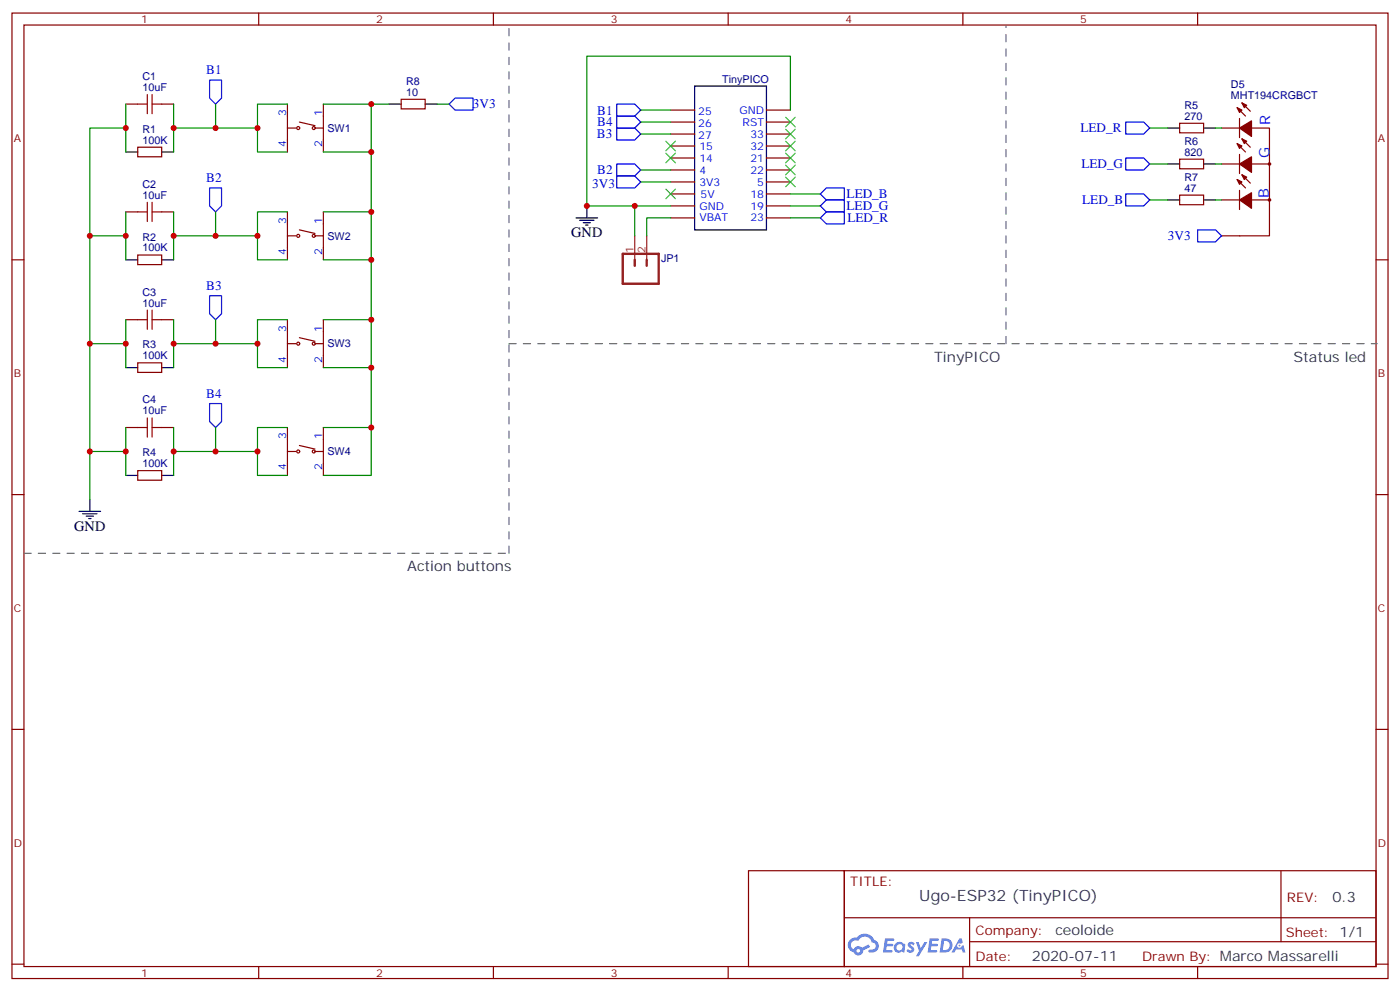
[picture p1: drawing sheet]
<svg xmlns="http://www.w3.org/2000/svg" width="412mm" height="292mm" viewBox="0 0 412 292" stroke-linecap="round" stroke-linejoin="round" font-family="sans-serif">
<g fill="none" stroke="#870000" stroke-width=".35">
<path d="M3.5 3.8h405.4v284.4h-405.4zM7.1 7.4h398.2v277.3h-398.2zM76.2 3.8v3.6M145.3 3.8v3.6M214.5 3.8v3.6M283.6 3.8v3.6M352.8 3.8v3.6M3.5 76.5h3.6M405.3 76.5h3.6M3.5 145.7h3.6M405.3 145.7h3.6M3.5 214.8h3.6"/>
<path d="M405.3 214.8h3.6M248.7 256.4h156.6v28.3h-156.6zM377.3 256.5v20.8M248.7 270.3h156.5M285.6 277.3h119.6M285.6 270.3v14.1M3.5 284h3.6M76.2 284.7v3.5M145.3 284.7v3.5M214.5 284.7v3.5M283.6 284.7v3.5M352.8 284.7v3.5"/>
<path d="M405.3 284h3.6"/>
</g>
<g fill="#5487ff">
<path d="M267.7 277.6a1.22 1.22 0 0 1 1.7 .3l-.4 .6a.47 .47 0 0 0-.3-.5 .47 .47 0 0 0-.5 .2l.1 .3a1.14 1.14 0 0 1 .8 1.7 1.14 1.14 0 0 1-1.9 0l-.2-.2 .5-.5 .7 .4a.29 .29 0 0 0 .3-.3 .29 .29 0 0 0-.2-.3 1.04 1.04 0 0 1-.6-1.7z"/>
<path d="M260.7 276.4h2.4l.3 .1-.2 .5-1.8 .1-.1 .9h1.5l.3 .3-.3 .4h-1.6l-.2 1.1h1.7l.2 .4-.2 .3h-2.6z"/>
<path d="M273.8 276.4h2.4l.3 .1-.1 .5-1.8 .1-.2 .9h1.6l.3 .3-.4 .4h-1.6l-.1 1.1h1.7l.2 .4-.2 .3h-2.6z"/>
<path d="M282.6 276.4h.7l.3 1.2-.6 .3a.69 .69 0 0 0-1 .3 .69 .69 0 0 0 .4 1 .69 .69 0 0 0 .9-.6l.5-.3 .6 2.2h-.8l-.2-.9h-1.8l-.5 .9h-.8z"/>
<path d="M269.8 277.4h.8l.6 1.9 1.1-1.9h.9l-2.6 4.2h-.8l.9-1.5z"/>
<path d="M277.4 276.4l-.6 4.1h1.3a2.11 2.11 0 0 0 2.5-2.1 2.11 2.11 0 0 0-2.5-2zM278.1 277.1a1.39 1.39 0 0 1 1.7 1.4 1.39 1.39 0 0 1-1.8 1.3h-.3z"/>
<path d="M263.7 278a1.54 1.54 0 0 0-.1 2.1 1.54 1.54 0 0 0 2.2 .2l.6 .2 .3-2.3-.2-.2-.4-.1a1.49 1.49 0 0 0-2.4 .1zM264 279a.94 .94 0 0 1 1.8 0 .94 .94 0 0 1-1.8 0z"/>
<path d="M250.4 276.7a2.18 2.18 0 0 0 1.1 3.8 1.44 1.44 0 0 0 1.6 .9 1.44 1.44 0 0 0 1.2-1.5l2-1-.5-.7-1.9 .9a1.47 1.47 0 0 0-2.4 .5 1.39 1.39 0 0 1-.7-2 1.39 1.39 0 0 1 2-.5 2.12 2.12 0 0 1 2.2-1.3 2.12 2.12 0 0 1 1.9 1.7 1.14 1.14 0 0 1 1.1 1.4 1.14 1.14 0 0 1-1.7 .8 .43 .43 0 0 0-.5 .3 .43 .43 0 0 0 .4 .5 1.98 1.98 0 0 0 2.5-1.2 1.98 1.98 0 0 0-1.2-2.5 3.1 3.1 0 0 0-5.3-.7l-.9 .1zM252.3 280a.55 .55 0 0 1 1.1 0 .55 .55 0 0 1-1.1 0z"/>
<circle cx="282.6" cy="278.5" r=".26"/>
</g>
<g fill="none" stroke="#870000" stroke-width=".35">
<path d="M37 30.7h3.6M47.6 30.7h3.6M84.7 30.7v14.1M84.7 37.7h2.4M88.2 35.9l4.6 1.1M92.8 37.7h2.4M95.2 30.7v14.1M118.2 29.2h7v2.9h-7zM197.6 39.5h7M197.6 35.9h7M197.6 32.4h7M225.8 39.5h7"/>
<path d="M225.8 35.9h7M225.8 32.4h7M347.5 36.3h7v2.8h-7zM359.8 37.7h5.3M364.4 31.7l2.5 2.5M365.1 34.9v5.6M365.8 30.3l2.5 2.5M368.7 37.7h5.2v31.8h-14.1M40.6 43.4h7v2.8h-7zM197.6 57.1h7M197.6 53.6h7M197.6 50.1h7"/>
<path d="M197.6 46.5h7M197.6 43h7M225.8 57.1h7M225.8 53.6h7M225.8 50.1h7M225.8 46.5h7M225.8 43h7M347.5 46.9h7v2.8h-7zM347.5 57.5h7v2.8h-7zM359.8 48.3h5.3M359.8 58.9h5.3M364.4 42.3l2.5 2.5"/>
<path d="M364.4 52.9l2.5 2.5M365.1 45.5v5.6M365.1 56.1v5.6M365.8 40.9l2.5 2.5M365.8 51.5l2.5 2.4M368.7 48.3h5.2M368.7 58.9h5.2M37 62.4h3.6M40.6 75.1h7v2.8h-7zM47.6 62.4h3.6M84.7 62.4v14.1M84.7 69.5h2.4"/>
<path d="M88.2 67.7l4.6 1.1M92.8 69.5h2.4M95.2 62.4v14.1M197.6 64.2h7M197.6 60.6h7M225.8 64.2h7M225.8 60.6h7M37 94.2h3.6M47.6 94.2h3.6M84.7 94.2v14.1M88.2 99.4l4.6 1.1M95.2 94.2v14.1"/>
<path d="M40.6 106.9h7v2.8h-7zM84.7 101.2h2.4M92.8 101.2h2.4M37 125.9h3.6M40.6 138.6h7v2.8h-7zM47.6 125.9h3.6M84.7 125.9v14.1M84.7 133h2.4M88.2 131.2l4.6 1.1M92.8 133h2.4M95.2 125.9v14.1M220.5 256.4h28.2v28.3h-28.2z"/>
<circle cx="87.8" cy="37.7" r=".44"/>
<circle cx="92.4" cy="37.7" r=".44"/>
<circle cx="373.9" cy="58.9" r=".35"/>
<circle cx="373.9" cy="48.3" r=".35"/>
<circle cx="87.8" cy="69.5" r=".44"/>
<circle cx="92.4" cy="69.5" r=".44"/>
<circle cx="87.8" cy="101.2" r=".44"/>
<circle cx="92.4" cy="101.2" r=".44"/>
<circle cx="87.8" cy="133" r=".44"/>
<circle cx="92.4" cy="133" r=".44"/>
</g>
<g fill="none" stroke="#000" stroke-width=".35">
<path d="M114.7 30.7h3.5M125.2 30.7h3.6M204.6 25.4h21.2v42.3h-21.2zM344 37.7h3.5M354.5 37.7h3.6M37 44.8h3.6M47.6 44.8h3.6M344 48.3h3.5M344 58.9h3.5M354.5 48.3h3.6M354.5 58.9h3.6M37 76.5h3.6"/>
<path d="M47.6 76.5h3.6M169.7 64.2h6.3M170.7 64.9h4.3M171.8 65.6h2.1M172.5 66.3h.7M172.9 60.6v3.6M37 108.3h3.6M47.6 108.3h3.6M23.3 150.6h6.3M24.3 151.3h4.3M25.4 152h2.1M26.1 152.7h.7"/>
<path d="M26.5 147.1v3.5M37 140h3.6M47.6 140h3.6"/>
</g>
<g fill="none" stroke="#a10000" stroke-width=".35">
<path d="M40.6 30.7h2.8M43.4 27.8v5.7M44.8 30.7h2.8M44.8 27.8v5.7M43.4 59.6v5.6M44.8 59.6v5.6M40.6 62.4h2.8M44.8 62.4h2.8M40.6 94.2h2.8M43.4 91.3v5.7M44.8 91.3v5.7M44.8 94.2h2.8"/>
<path d="M40.6 125.9h2.8M43.4 123.1v5.6M44.8 123.1v5.6M44.8 125.9h2.8"/>
</g>
<g fill="none" stroke="#008700" stroke-width=".35">
<path d="M37 37.7h-10.5v109.4M37 30.7v14.1M51.2 30.7v14.1M51.2 37.7h24.6M63.5 30.7v7M84.7 30.7h-8.9v14.1h8.9M95.2 30.7h14.2v31.7h-14.2M109.4 30.7h5.3M128.8 30.7h3.5M188.7 32.4h8.9M188.7 35.9h8.9M188.7 39.5h8.9"/>
<path d="M232.8 32.4v-15.9h-59.9v44.1h24.7M338.7 37.7h5.3M358.1 37.7h1.7M95.2 44.8h14.2M188.7 53.6h8.9M188.7 50.1h8.9M232.8 57.1h8.9M338.7 48.3h5.3M338.7 58.9h5.3M358.1 48.3h1.7M358.1 58.9h1.7M26.5 69.5h10.5"/>
<path d="M37 62.4v14.1M51.2 69.5h24.6M51.2 62.4v14.1M63.5 62.4v7.1M84.7 62.4h-8.9v14.1h8.9M95.2 76.5h14.2M109.4 62.4v31.8h-14.2M187 60.6v8.9M197.6 64.2h-7.1v5.3M232.8 64.2h8.9M232.8 60.6h8.9M37 94.2v14.1"/>
<path d="M51.2 94.2v14.1M63.5 94.2v7M84.7 94.2h-8.9v14.1h8.9M109.4 94.2v31.7h-14.2M26.5 101.2h10.5M51.2 101.2h24.6M95.2 108.3h14.2M26.5 133h10.5M37 125.9v14.1M51.2 125.9v14.1M51.2 133h24.6M63.5 125.9v7.1"/>
<path d="M84.7 125.9h-8.9v14.1h8.9M109.4 125.9v14.1h-14.2"/>
</g>
<g fill="none" stroke="#00f" stroke-width=".35">
<path d="M61.7 23.6h3.6v5.3l-1.8 1.8-1.8-1.8zM132.3 30.7l1.8-1.8h5.2v3.5h-5.2zM181.7 30.7h5.3l1.7 1.7-1.7 1.8h-5.3zM181.7 37.7h5.3l1.7 1.8-1.7 1.7h-5.3zM181.7 34.2h5.3l1.7 1.7-1.7 1.8h-5.3zM331.6 35.9h5.3l1.8 1.8-1.8 1.8h-5.3zM61.7 55.4h3.6v5.2l-1.8 1.8-1.8-1.8zM181.7 48.3h5.3l1.7 1.8-1.7 1.7h-5.3zM181.7 51.8h5.3l1.7 1.8-1.7 1.8h-5.3zM241.7 57.1l1.7-1.7h5.3v3.5h-5.3zM331.6 46.5h5.3l1.8 1.8-1.8 1.8h-5.3zM331.6 57.1h5.3l1.8 1.8-1.8 1.7h-5.3z"/>
<path d="M241.7 64.2l1.7-1.8h5.3v3.5h-5.3zM241.7 60.6l1.7-1.7h5.3v3.5h-5.3zM352.8 67.7h5.3l1.7 1.8-1.7 1.7h-5.3zM61.7 87.1h3.6v5.3l-1.8 1.8-1.8-1.8zM61.7 118.9h3.6v5.2l-1.8 1.8-1.8-1.8z"/>
</g>
<g fill="none" stroke="#3c3" stroke-width=".35">
<path d="M231.4 34.5l2.8 2.9M231.4 38.1l2.8 2.8M234.2 34.5l-2.8 2.9M234.2 38.1l-2.8 2.8M196.1 41.6l2.9 2.8M196.1 45.1l2.9 2.8M196.1 55.7l2.9 2.8M199 41.6l-2.9 2.8M199 45.1l-2.9 2.8M199 55.7l-2.9 2.8M231.4 52.2l2.8 2.8M231.4 48.6l2.8 2.9"/>
<path d="M231.4 41.6l2.8 2.8M231.4 45.1l2.8 2.8M234.2 52.2l-2.8 2.8M234.2 48.6l-2.8 2.9M234.2 41.6l-2.8 2.8M234.2 45.1l-2.8 2.8"/>
</g>
<g fill="#870000" stroke="#870000" stroke-width=".35">
<path d="M365.8 30.3l1.4 .7-.7 .7z"/>
<path d="M364.4 31.7l1.4 .7-.7 .7z"/>
<path d="M365.1 37.7l3.6-2.1v4.6z"/>
<path d="M365.1 48.3l3.6-2.1v4.6z"/>
<path d="M364.4 42.3l1.4 .7-.7 .7z"/>
<path d="M365.8 40.9l1.4 .7-.7 .7z"/>
<path d="M365.1 58.9l3.6-2.1v4.5z"/>
<path d="M364.4 52.9l1.4 .7-.7 .7z"/>
<path d="M365.8 51.5l1.4 .7-.7 .7z"/>
</g>
<path d="M149.9 101.2h255.8M296.3 101.2v-93.5M7.1 162.9h142.8M149.9 162.9v-155.2" fill="none" stroke="#666" stroke-width=".35" stroke-dasharray="2.1 2.1"/>
<path d="M183.4 74.8h10.6v8.8h-10.6zM187 76.5v1.8M190.5 76.5v1.8" fill="none" stroke="#8c2424" stroke-width=".71"/>
<path d="M187 69.5v7M190.5 69.5v7" fill="none" stroke="#8c2424" stroke-width=".35"/>
<g fill="#c00">
<circle cx="172.9" cy="60.6" r=".88"/>
<circle cx="109.4" cy="30.7" r=".88"/>
<circle cx="109.4" cy="44.8" r=".88"/>
<circle cx="109.4" cy="125.9" r=".88"/>
<circle cx="109.4" cy="76.5" r=".88"/>
<circle cx="37" cy="133" r=".88"/>
<circle cx="37" cy="69.5" r=".88"/>
<circle cx="51.2" cy="133" r=".88"/>
<circle cx="51.2" cy="101.2" r=".88"/>
<circle cx="51.2" cy="69.5" r=".88"/>
<circle cx="51.2" cy="37.7" r=".88"/>
<circle cx="37" cy="101.2" r=".88"/>
<circle cx="109.4" cy="62.4" r=".88"/>
<circle cx="109.4" cy="94.2" r=".88"/>
<circle cx="109.4" cy="108.3" r=".88"/>
<circle cx="26.5" cy="133" r=".88"/>
<circle cx="26.5" cy="101.2" r=".88"/>
<circle cx="26.5" cy="69.5" r=".88"/>
<circle cx="37" cy="37.7" r=".88"/>
<circle cx="187" cy="60.6" r=".88"/>
<circle cx="75.8" cy="37.7" r=".88"/>
<circle cx="75.8" cy="69.5" r=".88"/>
<circle cx="75.8" cy="101.2" r=".88"/>
<circle cx="75.8" cy="133" r=".88"/>
<circle cx="63.5" cy="101.2" r=".88"/>
<circle cx="63.5" cy="133" r=".88"/>
<circle cx="63.5" cy="69.5" r=".88"/>
<circle cx="63.5" cy="37.7" r=".88"/>
</g>
<text font-size="4.6" fill="#333" x="270.8" y="265.5">Ugo-ESP32 (TinyPICO)</text>
<g font-size="4.2" fill="#00f">
<text x="374.1" y="36.8" transform="rotate(-90 374.1 36.8)">R</text>
<text x="373.9" y="46.5" transform="rotate(-90 373.9 46.5)">G</text>
<text x="373.8" y="58.3" transform="rotate(-90 373.8 58.3)">B</text>
</g>
<g font-size="4.2">
<text x="168.3" y="69.8">GND</text>
<text x="21.9" y="156.2">GND</text>
</g>
<g font-size="4.2" fill="#333">
<text x="275.2" y="106.5">TinyPICO</text>
<text x="381" y="106.5">Status led</text>
<text x="119.9" y="168.2">Action buttons</text>
<text x="392.5" y="265.7">0.3</text>
<text x="310.9" y="275.3">ceoloide</text>
<text x="304" y="283.1">2020-07-11</text>
</g>
<g font-size="3.9" fill="#00f">
<text x="60.8" y="21.8">B1</text>
<text x="139.3" y="31.9">3V3</text>
<text x="176" y="33.8">B1</text>
<text x="175.8" y="40.7">B3</text>
<text x="176" y="37.2">B4</text>
<text x="318.3" y="39">LED_R</text>
<text x="60.8" y="53.6">B2</text>
<text x="176" y="51.3">B2</text>
<text x="318.6" y="49.5">LED_G</text>
<text x="174.5" y="55.4">3V3</text>
<text x="249.4" y="58.4">LED_B</text>
<text x="249.4" y="61.9">LED_G</text>
<text x="249.6" y="65.5">LED_R</text>
<text x="318.8" y="60.1">LED_B</text>
<text x="344.1" y="70.7">3V3</text>
<text x="60.8" y="85.3">B3</text>
<text x="60.8" y="117.1">B4</text>
</g>
<g font-size="3.9" fill="#800">
<text x="250.5" y="261">TITLE:</text>
<text x="379.1" y="265.7">REV:</text>
<text x="287.4" y="275.2">Company:</text>
<text x="378.7" y="275.8">Sheet: 1/1</text>
<text x="287.4" y="282.9">Date:</text>
<text x="336.4" y="283">Drawn By: Marco Massarelli</text>
</g>
<g font-size="3.2" fill="#800">
<text x="41.6" y="6.8">1</text>
<text x="110.8" y="6.8">2</text>
<text x="179.9" y="6.8">3</text>
<text x="249.1" y="6.8">4</text>
<text x="318.2" y="6.8">5</text>
<text x="4.1" y="41.9">A</text>
<text x="405.9" y="41.9">A</text>
<text x="4.1" y="111.1">B</text>
<text x="405.9" y="111.1">B</text>
<text x="4.1" y="180.2">C</text>
<text x="405.9" y="180.2">C</text>
<text x="4.1" y="249.4">D</text>
<text x="405.9" y="249.4">D</text>
<text x="41.6" y="287.7">1</text>
<text x="110.8" y="287.7">2</text>
<text x="179.9" y="287.7">3</text>
<text x="249.1" y="287.7">4</text>
<text x="318.2" y="287.7">5</text>
</g>
<g font-size="3.2" fill="#000080">
<text x="42" y="23.6">C1</text>
<text x="42" y="26.8">10uF</text>
<text x="119.6" y="28.2">10</text>
<text x="119.6" y="25">R8</text>
<text x="212.7" y="24.3">TinyPICO</text>
<text x="362.6" y="29.2">MHT194CRGBCT</text>
<text x="362.6" y="26">D5</text>
<text x="348.9" y="35.2">270</text>
<text x="348.9" y="32.1">R5</text>
<text x="42" y="39.1">R1</text>
<text x="96.4" y="38.8">SW1</text>
<text x="42" y="42.3">100K</text>
<text x="348.9" y="45.8">820</text>
<text x="348.9" y="42.7">R6</text>
<text x="348.9" y="53.2">R7</text>
<text x="42" y="58.5">10uF</text>
<text x="42" y="55.3">C2</text>
<text x="348.9" y="56.4">47</text>
<text x="42" y="70.9">R2</text>
<text x="96.4" y="70.6">SW2</text>
<text x="42" y="74">100K</text>
<text x="194.7" y="77.3">JP1</text>
<text x="42" y="87.1">C3</text>
<text x="42" y="90.3">10uF</text>
<text x="42" y="105.8">100K</text>
<text x="42" y="102.6">R3</text>
<text x="96.4" y="102.3">SW3</text>
<text x="42" y="118.8">C4</text>
<text x="42" y="122">10uF</text>
<text x="42" y="137.5">100K</text>
<text x="42" y="134.4">R4</text>
<text x="96.4" y="134.1">SW4</text>
</g>
<g font-size="3.2" fill="#00f">
<text x="84.3" y="34.2" transform="rotate(-90 84.3 34.2)">3</text>
<text x="94.9" y="34.2" transform="rotate(-90 94.9 34.2)">1</text>
<text x="205.7" y="33.8">25</text>
<text x="217.8" y="33.5">GND</text>
<text x="205.7" y="40.9">27</text>
<text x="205.7" y="37.4">26</text>
<text x="218.7" y="37">RST</text>
<text x="221" y="40.5">33</text>
<text x="84.3" y="43.3" transform="rotate(-90 84.3 43.3)">4</text>
<text x="94.9" y="43.3" transform="rotate(-90 94.9 43.3)">2</text>
<text x="206" y="47.6">14</text>
<text x="206" y="44.1">15</text>
<text x="221" y="47.6">21</text>
<text x="221" y="44.1">32</text>
<text x="206" y="51.1">4</text>
<text x="221" y="51.1">22</text>
<text x="206" y="54.6">3V3</text>
<text x="206.4" y="58.2">5V</text>
<text x="221" y="58.2">18</text>
<text x="223.1" y="54.6">5</text>
<text x="84.3" y="65.9" transform="rotate(-90 84.3 65.9)">3</text>
<text x="94.9" y="65.9" transform="rotate(-90 94.9 65.9)">1</text>
<text x="206" y="65.2">VBAT</text>
<text x="206" y="61.7">GND</text>
<text x="221" y="65.2">23</text>
<text x="221" y="61.7">19</text>
<text x="84.3" y="75" transform="rotate(-90 84.3 75)">4</text>
<text x="94.9" y="75" transform="rotate(-90 94.9 75)">2</text>
<text x="84.3" y="97.7" transform="rotate(-90 84.3 97.7)">3</text>
<text x="94.9" y="97.7" transform="rotate(-90 94.9 97.7)">1</text>
<text x="84.3" y="106.8" transform="rotate(-90 84.3 106.8)">4</text>
<text x="94.9" y="106.8" transform="rotate(-90 94.9 106.8)">2</text>
<text x="84.3" y="129.4" transform="rotate(-90 84.3 129.4)">3</text>
<text x="94.9" y="129.4" transform="rotate(-90 94.9 129.4)">1</text>
<text x="84.3" y="138.5" transform="rotate(-90 84.3 138.5)">4</text>
<text x="94.9" y="138.5" transform="rotate(-90 94.9 138.5)">2</text>
</g>
<g font-size="3.2" fill="#8d2323">
<text x="186.6" y="74.4" transform="rotate(-90 186.6 74.4)">1</text>
<text x="190.1" y="74.4" transform="rotate(-90 190.1 74.4)">2</text>
</g>
</svg>
